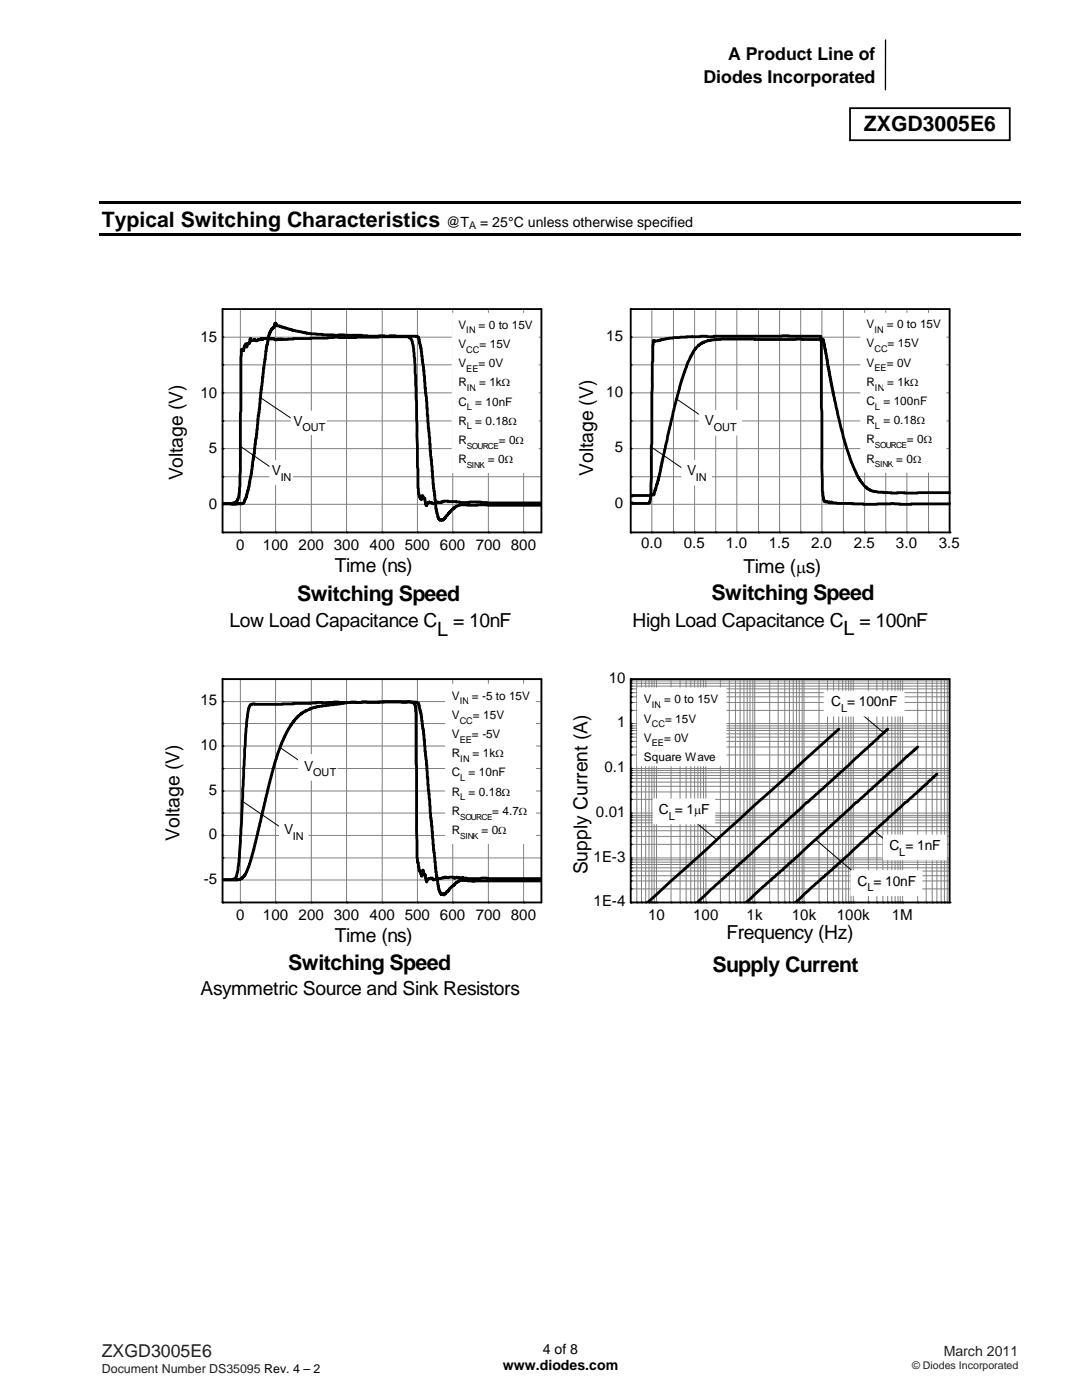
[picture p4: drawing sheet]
<svg xmlns="http://www.w3.org/2000/svg" width="216mm" height="279mm" viewBox="0 0 216 279" stroke-linecap="round" stroke-linejoin="round" font-family="sans-serif">
<path d="M176.7 8v9.9" fill="none" stroke="#000" stroke-width=".26"/>
<path d="M169.6 21.6h31.9v6.4h-31.9z" fill="#fff"/>
<path d="M169.6 21.6h31.9v6.4h-31.9z" fill="none" stroke="#000" stroke-width=".35"/>
<g fill="#000">
<path d="M19.8 40.2h183.9v.5h-183.9zM19.8 46.6h183.9v.6h-183.9z"/>
<circle cx="44.4" cy="78.4" r=".19"/>
<circle cx="44.4" cy="67.3" r=".19"/>
<circle cx="44.4" cy="61.7" r=".19"/>
<circle cx="44.4" cy="72.8" r=".19"/>
<circle cx="125.9" cy="67.3" r=".19"/>
<circle cx="125.9" cy="72.8" r=".19"/>
<circle cx="125.9" cy="61.7" r=".19"/>
<circle cx="125.9" cy="78.4" r=".19"/>
<circle cx="44.4" cy="95.1" r=".19"/>
<circle cx="44.4" cy="84" r=".19"/>
<circle cx="44.4" cy="89.5" r=".19"/>
<circle cx="125.9" cy="84" r=".19"/>
<circle cx="125.9" cy="95.1" r=".19"/>
<circle cx="125.9" cy="89.5" r=".19"/>
<circle cx="44.4" cy="100.6" r=".19"/>
<circle cx="44.4" cy="106.3" r=".19"/>
<circle cx="48" cy="106.3" r=".19"/>
<circle cx="55" cy="106.3" r=".19"/>
<circle cx="62.1" cy="106.3" r=".19"/>
<circle cx="69.2" cy="106.3" r=".19"/>
<circle cx="76.3" cy="106.3" r=".19"/>
<circle cx="83.3" cy="106.3" r=".19"/>
<circle cx="90.3" cy="106.3" r=".19"/>
<circle cx="97.5" cy="106.3" r=".19"/>
<circle cx="104.5" cy="106.3" r=".19"/>
<circle cx="125.9" cy="100.6" r=".19"/>
<circle cx="125.9" cy="106.3" r=".19"/>
<circle cx="130.1" cy="106.3" r=".19"/>
<circle cx="134.4" cy="106.3" r=".19"/>
<circle cx="138.6" cy="106.3" r=".19"/>
<circle cx="142.8" cy="106.3" r=".19"/>
<circle cx="147" cy="106.3" r=".19"/>
<circle cx="151.3" cy="106.3" r=".19"/>
<circle cx="155.6" cy="106.3" r=".19"/>
<circle cx="159.8" cy="106.3" r=".19"/>
<circle cx="164" cy="106.3" r=".19"/>
<circle cx="168.3" cy="106.3" r=".19"/>
<circle cx="172.5" cy="106.3" r=".19"/>
<circle cx="176.7" cy="106.3" r=".19"/>
<circle cx="181" cy="106.3" r=".19"/>
<circle cx="185.3" cy="106.3" r=".19"/>
<circle cx="189.5" cy="106.3" r=".19"/>
<circle cx="44.4" cy="135.5" r=".19"/>
<circle cx="125.9" cy="136.4" r=".19"/>
<circle cx="125.9" cy="135.9" r=".19"/>
<circle cx="125.9" cy="139.1" r=".19"/>
<circle cx="125.9" cy="137.5" r=".19"/>
<circle cx="125.9" cy="136.9" r=".19"/>
<circle cx="125.9" cy="135.5" r=".19"/>
<circle cx="125.9" cy="138.2" r=".19"/>
<circle cx="44.4" cy="157.9" r=".19"/>
<circle cx="44.4" cy="153.4" r=".19"/>
<circle cx="44.4" cy="144.4" r=".19"/>
<circle cx="44.4" cy="140" r=".19"/>
<circle cx="44.4" cy="148.9" r=".19"/>
<circle cx="125.9" cy="159.5" r=".19"/>
<circle cx="125.9" cy="155.3" r=".19"/>
<circle cx="125.9" cy="154.8" r=".19"/>
<circle cx="125.9" cy="141.8" r=".19"/>
<circle cx="125.9" cy="140.2" r=".19"/>
<circle cx="125.9" cy="154.2" r=".19"/>
<circle cx="125.9" cy="153.8" r=".19"/>
<circle cx="125.9" cy="153.4" r=".19"/>
<circle cx="125.9" cy="148" r=".19"/>
<circle cx="125.9" cy="158.1" r=".19"/>
<circle cx="125.9" cy="156.9" r=".19"/>
<circle cx="125.9" cy="150.7" r=".19"/>
<circle cx="125.9" cy="146.5" r=".19"/>
<circle cx="125.9" cy="145.8" r=".19"/>
<circle cx="125.9" cy="145.3" r=".19"/>
<circle cx="125.9" cy="144.4" r=".19"/>
<circle cx="125.9" cy="156.1" r=".19"/>
<circle cx="125.9" cy="149.1" r=".19"/>
<circle cx="125.9" cy="147.1" r=".19"/>
<circle cx="125.9" cy="144.9" r=".19"/>
<circle cx="44.4" cy="166.7" r=".19"/>
<circle cx="44.4" cy="162.3" r=".19"/>
<circle cx="44.4" cy="175.6" r=".19"/>
<circle cx="44.4" cy="171.2" r=".19"/>
<circle cx="125.9" cy="174.8" r=".19"/>
<circle cx="125.9" cy="173.8" r=".19"/>
<circle cx="125.9" cy="172.5" r=".19"/>
<circle cx="125.9" cy="172.1" r=".19"/>
<circle cx="125.9" cy="171.2" r=".19"/>
<circle cx="125.9" cy="168.5" r=".19"/>
<circle cx="125.9" cy="165.8" r=".19"/>
<circle cx="125.9" cy="165" r=".19"/>
<circle cx="125.9" cy="162.3" r=".19"/>
<circle cx="125.9" cy="173.2" r=".19"/>
<circle cx="125.9" cy="166.9" r=".19"/>
<circle cx="125.9" cy="171.6" r=".19"/>
<circle cx="125.9" cy="162.7" r=".19"/>
<circle cx="125.9" cy="177.4" r=".19"/>
<circle cx="125.9" cy="175.8" r=".19"/>
<circle cx="125.9" cy="164.2" r=".19"/>
<circle cx="125.9" cy="163.7" r=".19"/>
<circle cx="125.9" cy="163.1" r=".19"/>
<circle cx="44.4" cy="180.1" r=".19"/>
<circle cx="48" cy="180.1" r=".19"/>
<circle cx="55" cy="180.1" r=".19"/>
<circle cx="62.1" cy="180.1" r=".19"/>
<circle cx="69.2" cy="180.1" r=".19"/>
<circle cx="76.3" cy="180.1" r=".19"/>
<circle cx="83.3" cy="180.1" r=".19"/>
<circle cx="90.3" cy="180.1" r=".19"/>
<circle cx="97.5" cy="180.1" r=".19"/>
<circle cx="104.5" cy="180.1" r=".19"/>
<circle cx="125.9" cy="180.1" r=".19"/>
<circle cx="127.1" cy="180.1" r=".19"/>
<circle cx="128" cy="180.1" r=".19"/>
<circle cx="128.8" cy="180.1" r=".19"/>
<circle cx="129.5" cy="180.1" r=".19"/>
<circle cx="130.1" cy="180.1" r=".19"/>
<circle cx="130.5" cy="180.1" r=".19"/>
<circle cx="131" cy="180.1" r=".19"/>
<circle cx="133.9" cy="180.1" r=".19"/>
<circle cx="135.7" cy="180.1" r=".19"/>
<circle cx="136.9" cy="180.1" r=".19"/>
<circle cx="137.8" cy="180.1" r=".19"/>
<circle cx="138.6" cy="180.1" r=".19"/>
<circle cx="139.3" cy="180.1" r=".19"/>
<circle cx="139.8" cy="180.1" r=".19"/>
<circle cx="140.4" cy="180.1" r=".19"/>
<circle cx="140.8" cy="180.1" r=".19"/>
<circle cx="143.7" cy="180.1" r=".19"/>
<circle cx="145.5" cy="180.1" r=".19"/>
<circle cx="146.7" cy="180.1" r=".19"/>
<circle cx="147.7" cy="180.1" r=".19"/>
<circle cx="148.4" cy="180.1" r=".19"/>
<circle cx="149.1" cy="180.1" r=".19"/>
<circle cx="149.6" cy="180.1" r=".19"/>
<circle cx="150.2" cy="180.1" r=".19"/>
<circle cx="150.6" cy="180.1" r=".19"/>
<circle cx="153.6" cy="180.1" r=".19"/>
<circle cx="155.3" cy="180.1" r=".19"/>
<circle cx="156.6" cy="180.1" r=".19"/>
<circle cx="157.5" cy="180.1" r=".19"/>
<circle cx="158.3" cy="180.1" r=".19"/>
<circle cx="158.9" cy="180.1" r=".19"/>
<circle cx="159.5" cy="180.1" r=".19"/>
<circle cx="160.1" cy="180.1" r=".19"/>
<circle cx="160.4" cy="180.1" r=".19"/>
<circle cx="163.4" cy="180.1" r=".19"/>
<circle cx="165.1" cy="180.1" r=".19"/>
<circle cx="166.3" cy="180.1" r=".19"/>
<circle cx="167.4" cy="180.1" r=".19"/>
<circle cx="168.1" cy="180.1" r=".19"/>
<circle cx="168.8" cy="180.1" r=".19"/>
<circle cx="169.3" cy="180.1" r=".19"/>
<circle cx="169.8" cy="180.1" r=".19"/>
<circle cx="170.3" cy="180.1" r=".19"/>
<circle cx="173.3" cy="180.1" r=".19"/>
<circle cx="175" cy="180.1" r=".19"/>
<circle cx="176.2" cy="180.1" r=".19"/>
<circle cx="177.1" cy="180.1" r=".19"/>
<circle cx="177.9" cy="180.1" r=".19"/>
<circle cx="178.6" cy="180.1" r=".19"/>
<circle cx="179.2" cy="180.1" r=".19"/>
<circle cx="179.6" cy="180.1" r=".19"/>
<circle cx="180.1" cy="180.1" r=".19"/>
<circle cx="183.1" cy="180.1" r=".19"/>
<circle cx="184.8" cy="180.1" r=".19"/>
<circle cx="186" cy="180.1" r=".19"/>
<circle cx="186.9" cy="180.1" r=".19"/>
<circle cx="187.8" cy="180.1" r=".19"/>
<circle cx="188.4" cy="180.1" r=".19"/>
<circle cx="189" cy="180.1" r=".19"/>
<circle cx="189.5" cy="180.1" r=".19"/>
</g>
<g fill="none" stroke="#808080" stroke-width=".2">
<path d="M44.4 72.8h63.6M44.4 78.4h63.6M44.4 67.3h63.6M48 61.7v44.6M55 61.7v44.6M62.1 61.7v44.6M69.2 61.7v44.6M76.3 61.7v44.6M83.3 61.7v44.6M90.3 61.7v44.6M97.5 61.7v44.6M104.5 61.7v44.6"/>
<path d="M125.9 72.8h63.6M125.9 78.4h63.6M125.9 67.3h63.6M130.1 61.7v44.6M134.4 61.7v44.6M138.6 61.7v44.6M142.8 61.7v44.6M147 61.7v44.6M151.3 61.7v44.6M155.6 61.7v44.6M159.8 61.7v44.6M164 61.7v44.6"/>
<path d="M168.3 61.7v44.6M172.5 61.7v44.6M176.7 61.7v44.6M181 61.7v44.6M185.3 61.7v44.6M44.4 95.1h63.6M44.4 84h63.6M44.4 89.5h63.6M125.9 95.1h63.6M125.9 84h63.6M125.9 89.5h63.6M44.4 100.6h63.6"/>
<path d="M125.9 100.6h63.6M48 135.5v44.6M55 135.5v44.6M62.1 135.5v44.6M69.2 135.5v44.6M76.3 135.5v44.6M83.3 135.5v44.6M90.3 135.5v44.6M97.5 135.5v44.6M104.5 135.5v44.6M125.9 139.1h63.6M125.9 138.2h63.6"/>
<path d="M125.9 137.5h63.6M125.9 136.9h63.6M125.9 136.4h63.6M125.9 135.9h63.6M127.1 135.5v44.6M128 135.5v44.6M128.8 135.5v44.6M129.5 135.5v44.6M130.1 135.5v44.6M130.5 135.5v44.6M131 135.5v44.6M133.9 135.5v44.6"/>
<path d="M135.7 135.5v44.6M136.9 135.5v44.6M137.8 135.5v44.6M138.6 135.5v44.6M139.3 135.5v44.6M139.8 135.5v44.6M140.4 135.5v44.6M140.8 135.5v44.6M143.7 135.5v44.6M145.5 135.5v44.6M146.7 135.5v44.6M147.7 135.5v44.6"/>
<path d="M148.4 135.5v44.6M149.1 135.5v44.6M149.6 135.5v44.6M150.2 135.5v44.6M150.6 135.5v44.6M153.6 135.5v44.6M155.3 135.5v44.6M156.6 135.5v44.6M157.5 135.5v44.6M158.3 135.5v44.6M158.9 135.5v44.6M159.5 135.5v44.6"/>
<path d="M160.1 135.5v44.6M160.4 135.5v44.6M163.4 135.5v44.6M165.1 135.5v44.6M166.3 135.5v44.6M167.4 135.5v44.6M168.1 135.5v44.6M168.8 135.5v44.6M169.3 135.5v44.6M169.8 135.5v44.6M170.3 135.5v44.6M173.3 135.5v44.6"/>
<path d="M175 135.5v44.6M176.2 135.5v44.6M177.1 135.5v44.6M177.9 135.5v44.6M178.6 135.5v44.6M179.2 135.5v44.6M179.6 135.5v44.6M180.1 135.5v44.6M183.1 135.5v44.6M184.8 135.5v44.6M186 135.5v44.6M186.9 135.5v44.6"/>
<path d="M187.8 135.5v44.6M188.4 135.5v44.6M189 135.5v44.6M44.4 153.4h63.6M44.4 144.4h63.6M44.4 157.9h63.6M44.4 148.9h63.6M44.4 140h63.6M125.9 153.4h63.6M125.9 144.4h63.6M125.9 159.5h63.6M125.9 158.1h63.6"/>
<path d="M125.9 156.9h63.6M125.9 156.1h63.6M125.9 155.3h63.6M125.9 154.8h63.6M125.9 154.2h63.6M125.9 153.8h63.6M125.9 150.7h63.6M125.9 149.1h63.6M125.9 148h63.6M125.9 147.1h63.6M125.9 146.5h63.6M125.9 145.8h63.6"/>
<path d="M125.9 145.3h63.6M125.9 144.9h63.6M125.9 141.8h63.6M125.9 140.2h63.6M44.4 171.2h63.6M44.4 162.3h63.6M44.4 175.6h63.6M44.4 166.7h63.6M125.9 171.2h63.6M125.9 162.3h63.6M125.9 177.4h63.6M125.9 175.8h63.6"/>
<path d="M125.9 174.8h63.6M125.9 173.8h63.6M125.9 173.2h63.6M125.9 172.5h63.6M125.9 172.1h63.6M125.9 171.6h63.6M125.9 168.5h63.6M125.9 166.9h63.6M125.9 165.8h63.6M125.9 165h63.6M125.9 164.2h63.6M125.9 163.7h63.6"/>
<path d="M125.9 163.1h63.6M125.9 162.7h63.6"/>
</g>
<path d="M44.4 61.7h63.6v44.6h-63.6zM125.9 61.7h63.6v44.6h-63.6zM44.4 135.5h63.6v44.6h-63.6zM125.9 135.5h63.6v44.6h-63.6z" fill="none" stroke="#000" stroke-width=".37"/>
<path d="M189.5 98.3l-11.7 .1-2.6-.2-1.1-.2-.8-.3-1.3-1.2-1.1-1.8-1-2.4-1.6-4.9-2.1-8.8-.8-5-.2-.3-.4-2.8h-.1l-.2-2-.3-.8h-20.4l-2 .1v.1l-1.3 .3-.2 .2a4.2 4.2 0 0 0-2.2 2.3l-.9 1.7-1.6 4.8-2.4 9.6-1.6 8.2h-.1l-.1 .8-.4 .9-.1 .8-.3 .4-.1 .8-.3 .1-.1-.2-.2 .3-4.1 .1M44.4 100.6h3.9a.7 .7 0 0 0 .5-.9l.2-.1 .2-.4 1-4.8 .2-2.2 .4-1.8 .1-1.8h.1v-.8l.2-.4 .3-4.5h.1l.1-1.3h.1l.2-3.2 .3-1.4 .3-3.4h.1l.1-1.9h.1l.2-2.4 .3-.7 .3-1.9 .4-1 .6-.4 .1-.7 .2-.1 .3 .5h.5l.2 .2 .7 .1 1.5 .6 3.8 .7 4.6 .3h5.6v.1l1.1 .1h9.8l.4 .2 .4 2.2h.2v1.5h.1v.9l.4 2 .2 3.6h.1l.3 2.7 .2 5.2h.2l.1 1.9 .2 3.7 .3 1.9 .2 3.7 .2 1.4h.1l.1 1.7h.1l.1 1.8h.1v.8l.4 1.2 .3 .3 .2-.1 .4 .1 2.1-2.4a2.97 2.97 0 0 1 3-.6h14.5M108 100.4h-10.7l-1.4-.1v-.1l-4.2 .1v-.1l-.7-.1-2.5-.1-.4 .3-1-.1-.5 .4h-.2l-.2-.3-.2 .1-.4-.2-.3 .3-.2 .4-.2-.3-.1-1.1-.4-.1-.1-.5-.2 .8-.2-.2a4.3 4.3 0 0 1-.5-2.3l-.5-22.2-.2-3.5-.2-2.5-.2-.6a1.21 1.21 0 0 0-1.7-1.2l-9.6 .2-4.4-.1-1.2 .1v.1l-6.8 .1v.1l-1.3 .1-2-.1-.2 .1-.5-.2-.8 .1-.2-.2h-.4l-.6 .1v.1l-.1-.1-.2 .2-.2-.2-.4 .2h-.2a.44 .44 0 0 1-.7 0l-.6 .2-.3-.4-.2 1v-.1l-.3 .1-.1 .7-.3-.7v.3l-.3 .2-.1 .8-.1 .1-.2-.3h-.1l-.2 24.1-.3 5.2-.3 .8-.4 .5-.6 .2h-2M125.8 100.4l3.6 .1 .2-.1 .2-.7 .3-11.2 .1-16.2 .1-4.4 .4 .2v-.1h.7l.6-.2 2.4-.4 5.3-.2 .1-.1 2.5 .1 .1-.1 14.9-.1 6.4 .1 .1 .1 .3 30.9 .4 2h.5l.3 .2 .2-.1 .2 .2 .3-.2 .1 .2 .9 .1 5.3 .1 5.6-.1 1.7 .1h9.9M69.7 140.2l-3.1-.1-1.3 .2-2.1-.1v.1l-1.3 .1h-3.3v.1l-2.3 .1-6-.1a1.37 1.37 0 0 0-.7 1.4l-.4 2.2-.4 5.5-.8 18a31.8 31.8 0 0 1-.8 7v.3a.88 .88 0 0 1-.7 .6h-2.1M69.7 140.2l-5.4 .6v.1h-.7l-1.4 .4-2 1-1.3 1.2-.6 .8-2 3.7-1.5 4.3-1.3 4.9-2.8 12.3-1.5 4.6-.5 .8-.8 .6-3.5 .1M69.7 140.2l9.8-.2a5.7 5.7 0 0 1 2.9 .2l.4 .4 .2 1.6 .2 28.9 .5 2.7 .2 .2v.4l.3 .5 .1-1.2h.1l.2 .7 .3 .3 .1 1 .2 .3a.87 .87 0 0 1 .6-.8h.5l.3 .4 .8-.4v.1h.6l.6-.3 .1 .2 1.7-.2 .2 .2 .6-.2 .3 .2h.2l.1 .1 .5-.1a18.5 18.5 0 0 0 4.9 0v.1h10.8M69.7 140.2l13.3-.1 .2 .2h.3l.1 .2 .2 1.3 .3 .6 .2 2.9h.1l.2 1.3 .2 3.4h.1l.3 2.6 .2 5.1h.2l.1 1.8 .2 3.7h.1l.1 1.7h.1l.2 3.7 .2 1.6h.1l.1 1.9h.1l.1 1.9h.1l.5 3.8 .5 .7 .3-.2 .2 .3 1.6-1.8 .4-.1 .8-.8 .6-.3 2.3 .3 13.7-.1M167.4 145.5l-38.3 34.7M177.1 145.5l-11.4 10.6-2.3 1.8-2.2 2.2h-.2l-5.1 4.9-3.6 3-3.9 3.7-3.3 2.9-6.2 5.6M183.1 149.1l-34.3 31.1M186.9 154.5l-28.3 25.7" fill="none" stroke="#000" stroke-width=".56"/>
<path d="M88.9 136.5h17.9v31.8h-17.9z" fill-rule="evenodd" fill="#fff" stroke="#fff" stroke-width=".2"/>
<g fill="#fff">
<path d="M90.1 137.5h1.7v2.6h-1.7z"/>
<path d="M91.7 138.9h1.8v2.1h-1.8z"/>
<path d="M93.5 137.5h12.3v2.6h-12.3z"/>
<path d="M90.1 141.4h1.7v2.6h-1.7z"/>
<path d="M91.7 142.7h2.7v2.1h-2.7z"/>
<path d="M94.4 141.4h6.3v2.6h-6.3z"/>
<path d="M90.1 145.2h1.7v2.6h-1.7z"/>
<path d="M91.7 146.6h2.5v2h-2.5z"/>
<path d="M94.2 145.2h5.7v2.6h-5.7z"/>
<path d="M90.1 149h1.7v2.6h-1.7z"/>
<path d="M91.8 150.4h1.8v2.1h-1.8z"/>
<path d="M93.6 149h5.3v2.6h-5.3z"/>
<path d="M98.8 149h1.7v2.6h-1.7z"/>
<path d="M90.1 152.9h1.7v2.6h-1.7z"/>
<path d="M91.8 154.2h1.1v2.1h-1.1z"/>
<path d="M92.9 152.9h8v2.6h-8z"/>
<path d="M90.1 156.7h1.7v2.6h-1.7z"/>
<path d="M91.8 158.1h1.1v2h-1.1z"/>
<path d="M92.9 156.7h7.3v2.6h-7.3z"/>
<path d="M100.2 156.6h1.7v2.7h-1.7z"/>
<path d="M90.1 160.5h1.7v2.6h-1.7z"/>
<path d="M91.8 162.1h6.4v1.8h-6.4z"/>
<path d="M98.2 160.5h5.3v2.6h-5.3z"/>
<path d="M103.5 160.5h1.7v2.6h-1.7z"/>
<path d="M90.1 164.4h1.7v2.6h-1.7z"/>
<path d="M91.8 165.9h3.7v1.8h-3.7z"/>
<path d="M95.4 164.4h4v2.6h-4z"/>
<path d="M99.4 164.3h1.7v2.6h-1.7z"/>
</g>
<path d="M48.3 159.8l7.7 5.3M55.8 149.2l7.8 5.3" fill="none" stroke="#000" stroke-width=".2"/>
<path d="M55.8 163.4h5.7v5h-5.7z" fill-rule="evenodd" fill="#fff" stroke="#fff" stroke-width=".2"/>
<g fill="#fff">
<path d="M56.7 164h1.8v3.1h-1.8z"/>
<path d="M58.5 165.6h2.1v2.5h-2.1z"/>
</g>
<path d="M59.6 150.6h7.7v5.1h-7.7z" fill-rule="evenodd" fill="#fff" stroke="#fff" stroke-width=".2"/>
<g fill="#fff">
<path d="M60.7 151.4h1.8v3.1h-1.8z"/>
<path d="M62.5 153h4.6v2.4h-4.6z"/>
</g>
<path d="M127.3 137.3h17.6v15.5h-17.6z" fill-rule="evenodd" fill="#fff" stroke="#fff" stroke-width=".2"/>
<g fill="#fff">
<path d="M128.5 138.3h1.6v2.6h-1.6z"/>
<path d="M130.1 139.7h1.8v2h-1.8z"/>
<path d="M131.8 138.3h12.2v2.6h-12.2z"/>
<path d="M128.5 142.1h1.6v2.6h-1.6z"/>
<path d="M130.1 143.5h2.6v2h-2.6z"/>
<path d="M132.7 142.1h6.3v2.6h-6.3z"/>
<path d="M128.5 145.9h1.6v2.6h-1.6z"/>
<path d="M130.1 147.3h2.4v2.1h-2.4z"/>
<path d="M132.5 145.9h5v2.6h-5z"/>
<path d="M128.5 149.8h14.3v2.6h-14.3z"/>
</g>
<path d="M167.7 139l8.8 7.4M137.5 163l5.4 4.5M162.8 167.6l8.6 7.4M174.6 165.9l5 4.3" fill="none" stroke="#000" stroke-width=".2"/>
<path d="M130.3 159.4h12.3v5h-12.3z" fill-rule="evenodd" fill="#fff" stroke="#fff" stroke-width=".2"/>
<g fill="#fff">
<path d="M131.5 160h1.9v3h-1.9z"/>
<path d="M133.4 161.6h1.3v2.4h-1.3z"/>
<path d="M134.7 160h3.8v3h-3.8z"/>
<path d="M138.5 159.9h1.4v3.1h-1.4z"/>
<path d="M139.9 160h1.7v3h-1.7z"/>
</g>
<path d="M164.5 137.9h15.9v5h-15.9z" fill-rule="evenodd" fill="#fff" stroke="#fff" stroke-width=".2"/>
<g fill="#fff">
<path d="M165.9 138.5h1.9v3.1h-1.9z"/>
<path d="M167.8 140.1h1.3v2.5h-1.3z"/>
<path d="M169.1 138.5h10v3.1h-10z"/>
</g>
<path d="M169.8 173.8h14.2v4.9h-14.2z" fill-rule="evenodd" fill="#fff" stroke="#fff" stroke-width=".2"/>
<g fill="#fff">
<path d="M171.1 174.3h2v3.1h-2z"/>
<path d="M173.1 175.9h1.2v2.5h-1.2z"/>
<path d="M174.3 174.3h8.5v3.1h-8.5z"/>
</g>
<path d="M176.3 166.6h12.5v5h-12.5z" fill-rule="evenodd" fill="#fff" stroke="#fff" stroke-width=".2"/>
<g fill="#fff">
<path d="M177.5 167.2h2v3h-2z"/>
<path d="M179.5 168.8h1.2v2.4h-1.2z"/>
<path d="M180.7 167.2h7v3h-7z"/>
</g>
<path d="M52.1 79.4l7.8 5.3M48 89.1l7.6 5.3" fill="none" stroke="#000" stroke-width=".2"/>
<path d="M90.2 62.5h17.2v31.8h-17.2z" fill-rule="evenodd" fill="#fff" stroke="#fff" stroke-width=".2"/>
<g fill="#fff">
<path d="M91.4 63.5h1.7v2.6h-1.7z"/>
<path d="M93 64.9h1.8v2.1h-1.8z"/>
<path d="M94.8 63.5h11.6v2.6h-11.6z"/>
<path d="M91.4 67.4h1.7v2.6h-1.7z"/>
<path d="M93 68.7h2.7v2.1h-2.7z"/>
<path d="M95.7 67.4h6.3v2.6h-6.3z"/>
<path d="M91.4 71.2h1.7v2.6h-1.7z"/>
<path d="M93 72.6h2.5v2h-2.5z"/>
<path d="M95.5 71.2h5v2.6h-5z"/>
<path d="M91.5 75h1.7v2.6h-1.7z"/>
<path d="M93.1 76.4h1.8v2h-1.8z"/>
<path d="M94.9 75h5.3v2.6h-5.3z"/>
<path d="M100.2 75h1.7v2.6h-1.7z"/>
<path d="M91.5 78.8h1.7v2.6h-1.7z"/>
<path d="M93.1 80.2h1.1v2.1h-1.1z"/>
<path d="M94.2 78.8h8v2.6h-8z"/>
<path d="M91.5 82.7h1.7v2.6h-1.7z"/>
<path d="M93.1 84.1h1.1v2h-1.1z"/>
<path d="M94.2 82.7h7.3v2.6h-7.3z"/>
<path d="M101.5 82.6h1.7v2.6h-1.7z"/>
<path d="M91.5 86.5h1.7v2.6h-1.7z"/>
<path d="M93.1 88h6.4v1.9h-6.4z"/>
<path d="M99.5 86.5h3.4v2.6h-3.4z"/>
<path d="M102.9 86.4h1.7v2.7h-1.7z"/>
<path d="M91.5 90.3h1.7v2.6h-1.7z"/>
<path d="M93.1 91.9h3.7v1.8h-3.7z"/>
<path d="M96.7 90.3h4.1v2.6h-4.1z"/>
<path d="M100.7 90.3h1.7v2.6h-1.7z"/>
</g>
<path d="M58.1 82.1h7v4.6h-7z" fill-rule="evenodd" fill="#fff" stroke="#fff" stroke-width=".2"/>
<g fill="#fff">
<path d="M58.6 82.5h1.8v3.1h-1.8z"/>
<path d="M60.3 84.1h4.6v2.5h-4.6z"/>
</g>
<g fill="#fff" stroke="#fff" stroke-width=".2">
<path d="M53.9 92h4.5v4.6h-4.5z" fill-rule="evenodd"/>
<path d="M171.8 62.5h16.9v31.7h-16.9z" fill-rule="evenodd"/>
</g>
<g fill="#fff">
<path d="M172.9 63.4h1.6v2.6h-1.6z"/>
<path d="M174.5 64.8h1.8v2h-1.8z"/>
<path d="M176.3 63.4h11.5v2.6h-11.5z"/>
<path d="M172.9 67.2h1.6v2.6h-1.6z"/>
<path d="M174.5 68.6h2.6v2.1h-2.6z"/>
<path d="M177.1 67.2h6.3v2.6h-6.3z"/>
<path d="M172.9 71.1h1.6v2.6h-1.6z"/>
<path d="M174.5 72.5h2.5v2h-2.5z"/>
<path d="M176.9 71.1h5v2.6h-5z"/>
<path d="M172.9 74.9h1.7v2.6h-1.7z"/>
<path d="M174.6 76.3h1.8v2h-1.8z"/>
<path d="M176.4 74.9h5.2v2.6h-5.2z"/>
<path d="M181.6 74.8h1.7v2.7h-1.7z"/>
<path d="M172.9 78.7h1.7v2.6h-1.7z"/>
<path d="M174.6 80.1h1v2.1h-1z"/>
<path d="M175.6 78.7h9.4v2.6h-9.4z"/>
<path d="M172.9 82.6h1.7v2.6h-1.7z"/>
<path d="M174.6 83.9h1v2.1h-1z"/>
<path d="M175.6 82.6h7.3v2.6h-7.3z"/>
<path d="M182.9 82.5h1.7v2.6h-1.7z"/>
<path d="M172.9 86.4h1.7v2.6h-1.7z"/>
<path d="M174.6 87.9h6.4v1.9h-6.4z"/>
<path d="M181 86.4h3.3v2.6h-3.3z"/>
<path d="M184.3 86.3h1.7v2.7h-1.7z"/>
<path d="M172.9 90.2h1.7v2.6h-1.7z"/>
<path d="M174.6 91.8h3.6v1.8h-3.6z"/>
<path d="M178.1 90.2h4.1v2.6h-4.1z"/>
<path d="M182.2 90.2h1.7v2.6h-1.7z"/>
</g>
<path d="M134.9 79.5l7.7 5.4M130.2 89.3l7.7 5.4" fill="none" stroke="#000" stroke-width=".2"/>
<path d="M139.5 82h8.5v4.8h-8.5z" fill-rule="evenodd" fill="#fff" stroke="#fff" stroke-width=".2"/>
<g fill="#fff">
<path d="M140.7 82.4h1.8v3.1h-1.8z"/>
<path d="M142.4 84h4.6v2.5h-4.6z"/>
</g>
<path d="M136.1 91.9h5.9v4.9h-5.9z" fill-rule="evenodd" fill="#fff" stroke="#fff" stroke-width=".2"/>
<g fill="#fff">
<path d="M137.1 92.4h1.8v3.1h-1.8z"/>
<path d="M138.9 94h2.1v2.5h-2.1z"/>
</g>
<g font-size="4.3">
<text x="59.3" y="119.9">Switching Speed</text>
<text x="142" y="119.8">Switching Speed</text>
<text x="57.5" y="193.7">Switching Speed</text>
<text x="142.2" y="193.9">Supply Current</text>
</g>
<g font-size="4.2">
<text x="172.4" y="26.2">ZXGD3005E6</text>
<text x="20.3" y="45.4">Typical Switching Characteristics</text>
</g>
<g font-size="3.9">
<text x="87.2" y="126.8">L</text>
<text x="168.3" y="126.7">L</text>
</g>
<g font-size="3.8">
<text x="36.4" y="95.9" transform="rotate(-90 36.4 95.9)">Voltage (V)</text>
<text x="118.3" y="95" transform="rotate(-90 118.3 95)">Voltage (V)</text>
<text x="66.8" y="114.1">Time (ns)</text>
<text x="148.3" y="114.3">Time (μs)</text>
<text x="45.8" y="125.1">Low Load Capacitance C</text>
<text x="90.4" y="125.1">= 10nF</text>
<text x="126.2" y="125.1">High Load Capacitance C</text>
<text x="171.5" y="125.1">= 100nF</text>
<text x="35.8" y="167.8" transform="rotate(-90 35.8 167.8)">Voltage (V)</text>
<text x="117.2" y="174.5" transform="rotate(-90 117.2 174.5)">Supply Current (A)</text>
<text x="66.8" y="188">Time (ns)</text>
<text x="145" y="187.5">Frequency (Hz)</text>
<text x="40" y="198.5">Asymmetric Source and Sink Resistors</text>
</g>
<g font-size="3.5">
<text x="145.3" y="12">A Product Line of</text>
<text x="140.4" y="16.5">Diodes Incorporated</text>
</g>
<text font-size="3.5" fill="#231f20" x="20.3" y="270.9">ZXGD3005E6</text>
<g font-size="3">
<text x="40" y="68.2">15</text>
<text x="121" y="68">15</text>
<text x="40" y="79.4">10</text>
<text x="121" y="79.2">10</text>
<text x="41.7" y="90.5">5</text>
<text x="122.7" y="90.3">5</text>
<text x="41.7" y="101.6">0</text>
<text x="122.7" y="101.4">0</text>
<text x="47.1" y="109.8">0</text>
<text x="52.5" y="109.8">100 200 300 400 500 600 700 800</text>
<text x="127.9" y="109.5">0.0</text>
<text x="136.4" y="109.5">0.5</text>
<text x="144.9" y="109.5">1.0</text>
<text x="153.4" y="109.5">1.5</text>
<text x="161.8" y="109.5">2.0</text>
<text x="170.4" y="109.5">2.5</text>
<text x="178.8" y="109.5">3.0</text>
<text x="187.3" y="109.5">3.5</text>
<text x="121.5" y="136.3">10</text>
<text x="40" y="140.8">15</text>
<text x="40" y="149.6">10</text>
<text x="123.1" y="145.1">1</text>
<text x="120.6" y="154.1">0.1</text>
<text x="41.7" y="158.6">5</text>
<text x="41.7" y="167.5">0</text>
<text x="118.9" y="163">0.01</text>
<text x="118.4" y="172">1E-3</text>
<text x="40.7" y="176.4">-5</text>
<text x="47.1" y="183.7">0</text>
<text x="52.5" y="183.7">100 200 300 400 500 600 700 800</text>
<text x="118.4" y="180.8">1E-4</text>
<text x="129.3" y="183.7">10</text>
<text x="138.3" y="183.7">100</text>
<text x="149" y="183.7">1k</text>
<text x="158" y="183.7">10k</text>
<text x="167" y="183.7">100k</text>
<text x="177.9" y="183.7">1M</text>
</g>
<g font-size="2.8">
<text x="89" y="45.4">@T</text>
<text x="95.8" y="45.4">= 25°C unless otherwise specified</text>
<text x="58.6" y="85">V</text>
<text x="140.7" y="84.9">V</text>
<text x="54.3" y="94.9">V</text>
<text x="137.1" y="94.9">V</text>
<text x="165.9" y="140.9">C</text>
<text x="169.1" y="140.9">= 100nF</text>
<text x="60.7" y="153.8">V</text>
<text x="56.7" y="166.5">V</text>
<text x="131.5" y="162.4">C</text>
<text x="134.7" y="162.4">= 1</text>
<text x="139.9" y="162.4">F</text>
<text x="177.5" y="169.6">C</text>
<text x="180.7" y="169.6">= 1nF</text>
<text x="171.1" y="176.7">C</text>
<text x="174.3" y="176.7">= 10nF</text>
<text x="100.3" y="273.5">www.diodes.com</text>
<text x="108.3" y="270.2">4 of 8</text>
</g>
<text font-size="2.8" fill="#231f20" x="188.3" y="270.6">March 2011</text>
<text font-size="2.5" x="138.5" y="162.4">μ</text>
<text font-size="2.5" fill="#231f20" x="20.3" y="274">Document Number DS35095 Rev. 4 – 2</text>
<g font-size="2.3">
<text x="91.5" y="65.6">V</text>
<text x="95.5" y="65.6">= 0 to 15V</text>
<text x="172.9" y="65.5">V</text>
<text x="176.9" y="65.5">= 0 to 15V</text>
<text x="91.5" y="69.4">V</text>
<text x="95.7" y="69.4">= 15V</text>
<text x="172.9" y="69.3">V</text>
<text x="177.1" y="69.3">= 15V</text>
<text x="91.5" y="73.3">V</text>
<text x="91.5" y="77.1">R</text>
<text x="95.5" y="73.3">= 0V</text>
<text x="95.6" y="77.1">= 1k</text>
<text x="172.9" y="73.2">V</text>
<text x="172.9" y="77">R</text>
<text x="176.9" y="73.2">= 0V</text>
<text x="177" y="77">= 1k</text>
<text x="91.5" y="80.9">C</text>
<text x="94.8" y="80.9">= 10nF</text>
<text x="172.9" y="80.8">C</text>
<text x="176.3" y="80.8">= 100nF</text>
<text x="91.5" y="84.8">R</text>
<text x="91.5" y="88.6">R</text>
<text x="94.8" y="84.8">= 0.18</text>
<text x="99.5" y="88.6">= 0</text>
<text x="172.9" y="84.7">R</text>
<text x="172.9" y="88.5">R</text>
<text x="176.3" y="84.7">= 0.18</text>
<text x="181" y="88.5">= 0Ω</text>
<text x="91.5" y="92.4">R</text>
<text x="97.4" y="92.4">= 0</text>
<text x="172.9" y="92.3">R</text>
<text x="178.8" y="92.3">= 0Ω</text>
<text x="90.1" y="139.6">V</text>
<text x="90.1" y="143.5">V</text>
<text x="94.2" y="139.6">= -5 to 15V</text>
<text x="94.4" y="143.5">= 15V</text>
<text x="128.5" y="140.4">V</text>
<text x="132.5" y="140.4">= 0 to 15V</text>
<text x="90.1" y="147.3">V</text>
<text x="94.2" y="147.3">= -5V</text>
<text x="128.5" y="144.2">V</text>
<text x="128.5" y="148">V</text>
<text x="132.5" y="148">= 0V</text>
<text x="132.7" y="144.2">= 15V</text>
<text x="90.1" y="151.1">R</text>
<text x="90.1" y="155">C</text>
<text x="93.5" y="155">= 10nF</text>
<text x="94.3" y="151.1">= 1k</text>
<text x="128.5" y="151.9">Square Wave</text>
<text x="90.1" y="158.8">R</text>
<text x="93.5" y="158.8">= 0.18</text>
<text x="90.1" y="162.6">R</text>
<text x="90.1" y="166.5">R</text>
<text x="96.1" y="166.5">= 0</text>
<text x="98.2" y="162.6">= 4.7</text>
</g>
<g font-size="2.2">
<text x="60.3" y="86.1">OUT</text>
<text x="142.4" y="86">OUT</text>
<text x="56" y="96">IN</text>
<text x="138.9" y="96">IN</text>
<text x="167.8" y="142.1">L</text>
<text x="62.5" y="155">OUT</text>
<text x="58.5" y="167.6">IN</text>
<text x="133.4" y="163.6">L</text>
<text x="179.5" y="170.8">L</text>
<text x="173.1" y="177.9">L</text>
</g>
<g font-size="2.1">
<text x="93.6" y="45.7">A</text>
<text x="100.2" y="77.1">Ω</text>
<text x="181.6" y="77">Ω</text>
<text x="101.5" y="84.8">Ω</text>
<text x="102.9" y="88.6">Ω</text>
<text x="182.9" y="84.7">Ω</text>
<text x="100.7" y="92.4">Ω</text>
<text x="98.8" y="151.1">Ω</text>
<text x="100.2" y="158.8">Ω</text>
<text x="99.4" y="166.5">Ω</text>
<text x="103.5" y="162.6">Ω</text>
</g>
<text font-size="2.1" fill="#231f20" x="182" y="273.2">© Diodes Incorporated</text>
<g font-size="1.8">
<text x="93" y="66.5">IN</text>
<text x="93" y="70.4">CC</text>
<text x="174.5" y="66.4">IN</text>
<text x="174.5" y="70.3">CC</text>
<text x="93" y="74.2">EE</text>
<text x="174.5" y="74.1">EE</text>
<text x="174.6" y="77.9">IN</text>
<text x="93.1" y="78">IN</text>
<text x="93.1" y="81.9">L</text>
<text x="174.6" y="81.8">L</text>
<text x="93.1" y="85.7">L</text>
<text x="174.6" y="85.6">L</text>
<text x="91.7" y="140.6">IN</text>
<text x="130.1" y="141.3">IN</text>
<text x="91.7" y="144.4">CC</text>
<text x="91.7" y="148.2">EE</text>
<text x="130.1" y="145.1">CC</text>
<text x="130.1" y="149">EE</text>
<text x="91.8" y="152.1">IN</text>
<text x="91.8" y="155.9">L</text>
<text x="91.8" y="159.7">L</text>
</g>
<g font-size="1.7">
<text x="93.1" y="89.5">SOURCE</text>
<text x="174.6" y="89.5">SOURCE</text>
<text x="93.1" y="93.4">SINK</text>
<text x="174.6" y="93.3">SINK</text>
<text x="91.8" y="163.6">SOURCE</text>
<text x="91.8" y="167.4">SINK</text>
</g>
</svg>
